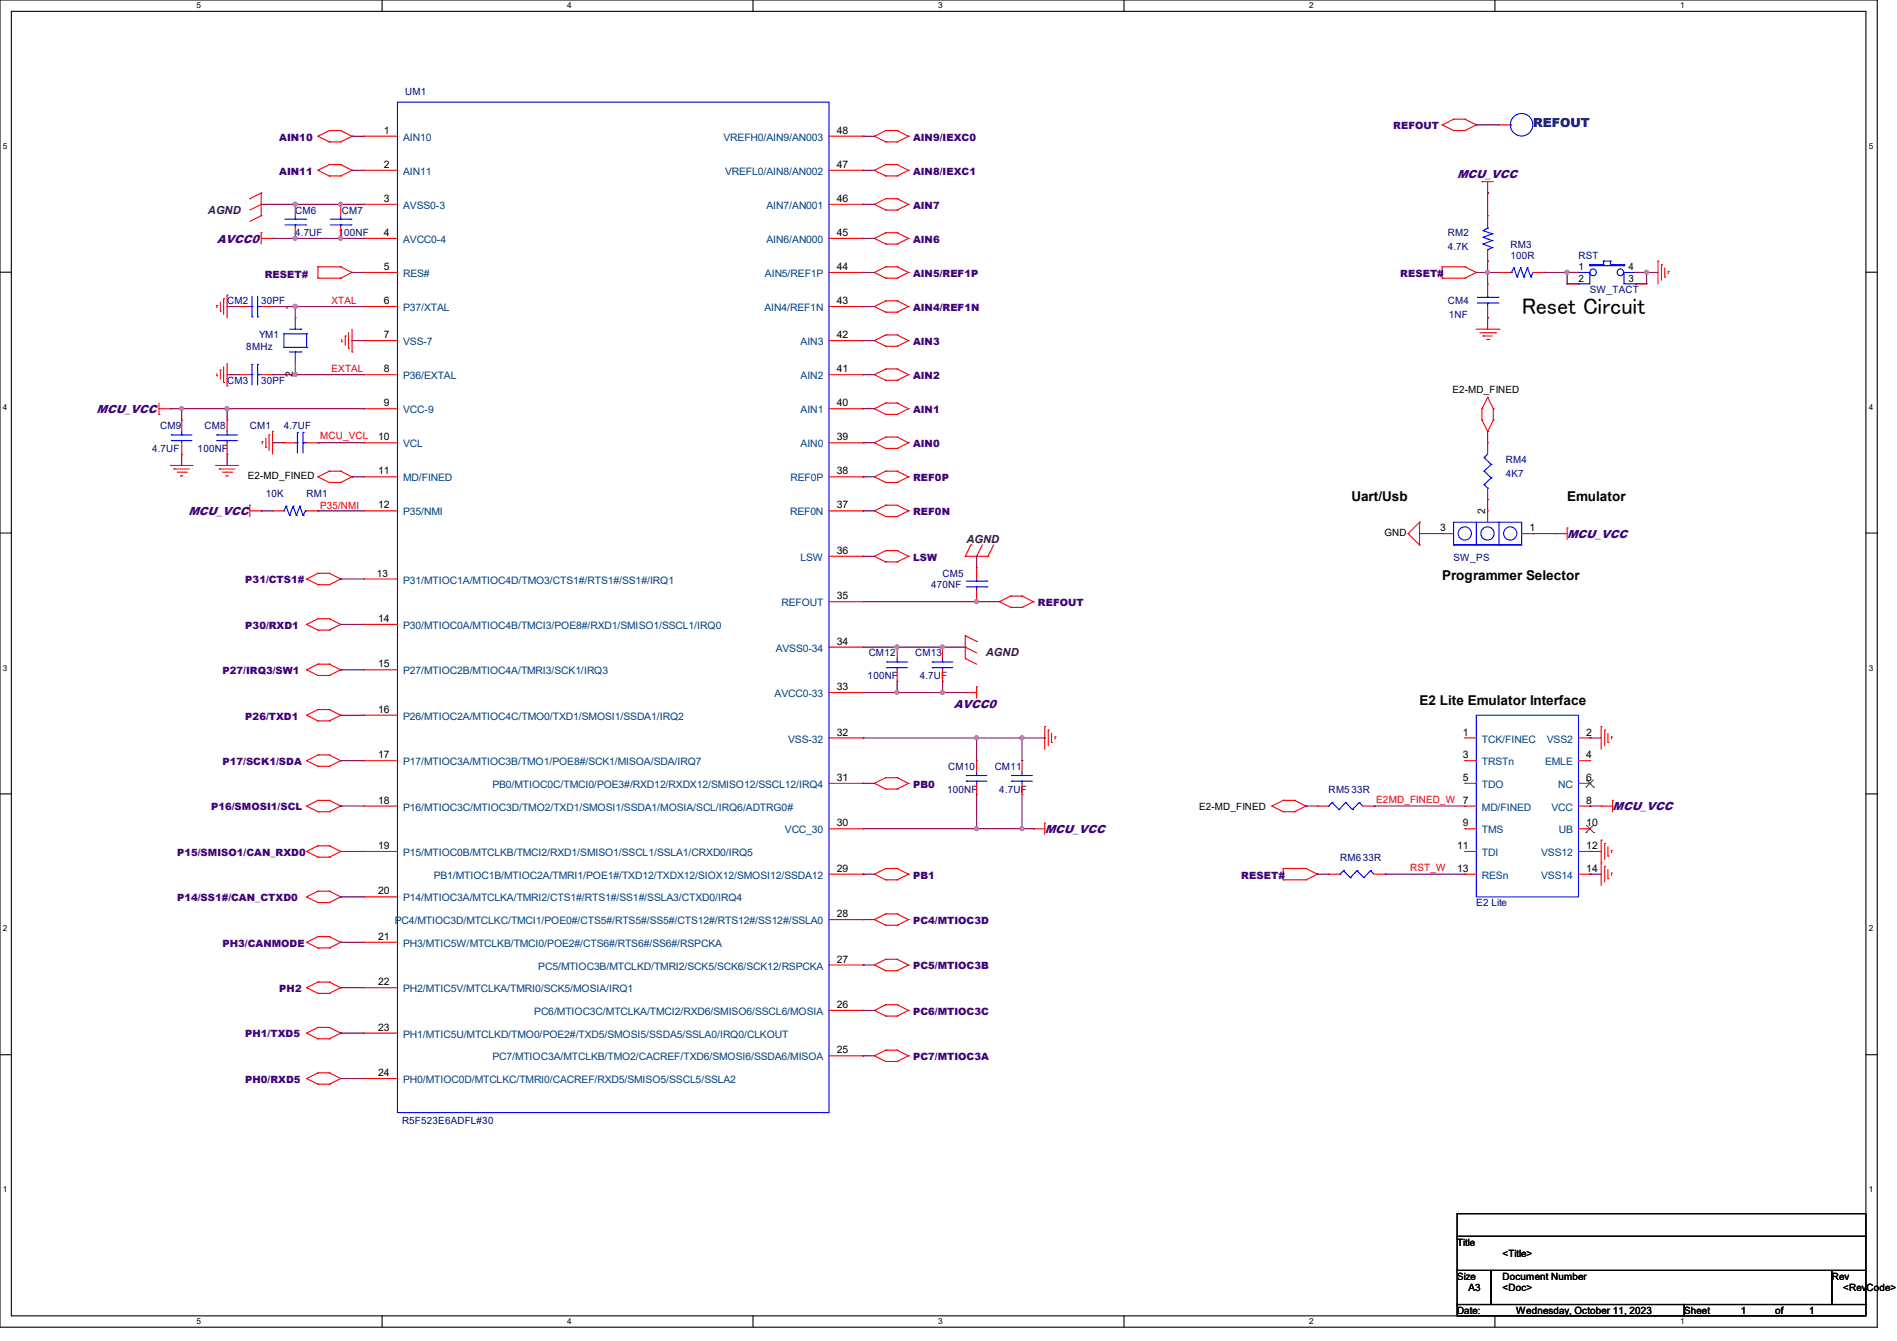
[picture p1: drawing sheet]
<svg xmlns="http://www.w3.org/2000/svg" width="297mm" height="210mm" viewBox="0 0 297 210" stroke-linecap="round" stroke-linejoin="round" font-family="sans-serif">
<path d="M0 0h293.9v207.9h-293.9zM1.8 1.8h290.3v204.3h-290.3z" fill="none" stroke="#000" stroke-width=".17"/>
<g fill="#fff">
<path d="M30.8 .2h.7v1.4h-.7z"/>
<path d="M30.8 206.2h.7v1.4h-.7z"/>
</g>
<path d="M59.8 0v1.8M59.8 206.1v1.8" fill="none" stroke="#000" stroke-width=".17"/>
<g fill="#fff">
<path d="M88.8 .2h.7v1.4h-.7z"/>
<path d="M88.8 206.2h.7v1.4h-.7z"/>
</g>
<path d="M117.9 0v1.8M117.9 206.1v1.8" fill="none" stroke="#000" stroke-width=".17"/>
<g fill="#fff">
<path d="M146.9 .2h.7v1.4h-.7z"/>
<path d="M146.9 206.2h.7v1.4h-.7z"/>
</g>
<path d="M176 0v1.8M176 206.1v1.8" fill="none" stroke="#000" stroke-width=".17"/>
<g fill="#fff">
<path d="M205 .2h.7v1.4h-.7z"/>
<path d="M205 206.2h.7v1.4h-.7z"/>
</g>
<path d="M234.1 0v1.8M234.1 206.1v1.8" fill="none" stroke="#000" stroke-width=".17"/>
<g fill="#fff">
<path d="M263.1 .2h.6v1.4h-.6z"/>
<path d="M263.1 206.2h.6v1.4h-.6z"/>
<path d="M.5 22.2h.6v1.4h-.6z"/>
<path d="M292.6 22.2h.7v1.4h-.7z"/>
<path d="M.5 63h.6v1.4h-.6z"/>
<path d="M292.6 63h.7v1.4h-.7z"/>
</g>
<path d="M0 42.6h1.8M292.1 42.6h1.8" fill="none" stroke="#000" stroke-width=".17"/>
<g fill="#fff">
<path d="M.5 103.9h.6v1.4h-.6z"/>
<path d="M292.6 103.9h.7v1.4h-.7z"/>
</g>
<path d="M0 83.5h1.8M292.1 83.5h1.8" fill="none" stroke="#000" stroke-width=".17"/>
<g fill="#fff">
<path d="M.5 144.7h.6v1.4h-.6z"/>
<path d="M292.6 144.7h.7v1.4h-.7z"/>
</g>
<path d="M0 124.3h1.8M292.1 124.3h1.8" fill="none" stroke="#000" stroke-width=".17"/>
<g fill="#fff">
<path d="M.5 185.6h.6v1.4h-.6z"/>
<path d="M292.6 185.6h.7v1.4h-.7z"/>
</g>
<path d="M0 165.2h1.8M292.1 165.2h1.8M228.1 190.1h64v3.5h-64zM228.1 193.6h64v5.4h-64zM228.1 199h5.4v5.3h-5.4zM233.5 199h53.3v5.3h-53.3zM286.8 199h5.3v5.3h-5.3zM228.1 204.3h35.6v1.8h-35.6zM263.7 204.3h28.4v1.8h-28.4z" fill="none" stroke="#000" stroke-width=".17"/>
<g fill="none" stroke="#f00" stroke-width=".17">
<path d="M225.8 19.6h.1M225.8 19.6l1.8 .8M227.6 18.7h.1M227.6 18.7l-1.8 .9M227.6 18.7h1.8M229.4 18.7h.1M229.4 18.7l1.7 .9M231.1 19.6h.1M231.1 19.6l-1.7 .8M234.7 19.6h.1M234.7 19.6h1.8M39.1 31.1h.1"/>
<path d="M40.9 33.8h.1M40.9 30.2h.1M40.9 32h.1M40.9 36.4h.1M40.9 33.8l-1.8 .9M40.9 30.2v3.6M40.9 36.4v1.8M40.9 30.2l-1.8 .9M40.9 32l-1.8 .9M40.9 37.3h1.8M42.7 37.3h.1M46.2 37.3h.1"/>
<path d="M46.2 32h.1M46.2 32v1.8M46.2 35.6v1.7M49.8 21.3h.1M49.8 26.7h.1M49.8 21.3l1.8 .9M49.8 26.7l1.8 .9M51.6 22.2h.1M51.6 20.4h.1M51.6 27.6h.1M51.6 25.8h.1M51.6 22.2h1.7"/>
<path d="M51.6 20.4l-1.8 .9M51.6 20.4h1.7M51.6 27.6h1.7M51.6 25.8l-1.8 .9M51.6 25.8h1.7M53.3 22.2h.1M53.3 20.4h.1M53.3 27.6h.1M53.3 25.8h.1M53.3 37.3h.1M53.3 32h.1M53.3 20.4l1.8 .9"/>
<path d="M53.3 25.8l1.8 .9M53.3 32v1.8M53.3 35.6v1.7M55.1 21.3h.1M55.1 26.7h.1M55.1 21.3l-1.8 .9M55.1 26.7l-1.8 .9M56.9 21.3h.1M56.9 26.7h.1M56.9 32h.1M56.9 37.3h.1M56.9 37.3h5.3"/>
<path d="M56.9 21.3h5.3M56.9 26.7h5.3M56.9 32h5.3M129.8 37.3h5.3M129.8 21.3h5.3M129.8 26.7h5.3M129.8 32h5.3M135.1 37.3h.1M135.1 32h.1M135.1 26.7h.1M135.1 21.3h.1M136.9 21.3h.1"/>
<path d="M136.9 26.7h.1M136.9 32h.1M136.9 37.3h.1M136.9 21.3l1.8 .9M136.9 26.7l1.8 .9M136.9 32l1.8 .9M136.9 37.3l1.8 .9M138.7 22.2h.1M138.7 20.4h.1M138.7 27.6h.1M138.7 25.8h.1M138.7 32.9h.1"/>
<path d="M138.7 31.1h.1M138.7 38.2h.1M138.7 36.4h.1M138.7 22.2h1.8M138.7 20.4h1.8M138.7 27.6h1.8M138.7 25.8h1.8M138.7 20.4l-1.8 .9M138.7 25.8l-1.8 .9M138.7 32.9h1.8M138.7 31.1h1.8M138.7 31.1l-1.8 .9"/>
<path d="M138.7 38.2h1.8M138.7 36.4h1.8M138.7 36.4l-1.8 .9M140.5 22.2h.1M140.5 20.4h.1M140.5 27.6h.1M140.5 25.8h.1M140.5 32.9h.1M140.5 31.1h.1M140.5 38.2h.1M140.5 36.4h.1M140.5 20.4l1.7 .9"/>
<path d="M140.5 25.8l1.7 .9M140.5 31.1l1.7 .9M140.5 36.4l1.7 .9M142.2 21.3h.1M142.2 26.7h.1M142.2 32h.1M142.2 37.3h.1M142.2 21.3l-1.7 .9M142.2 26.7l-1.7 .9M142.2 32l-1.7 .9M142.2 37.3l-1.7 .9M227.6 20.4h.1"/>
<path d="M227.6 20.4h1.8M229.4 20.4h.1M232 28.4h.1M232 28.4h1.8M232.9 30.2h.1M232.9 33.8h.1M232.9 28.4v1.8M232.9 33.8v1.8M232.9 39.1v1.8M34 47.8h.1M34 58.8h.1M34 47.8v.4"/>
<path d="M34 58.5v.3M34.5 48.7h.1M34.5 58h.1M34.5 47.3v1.4M34.5 58v1.4M35 46.8h.1M35 59.9h.1M35 46.8v2.4M35 57.4v2.5M35.6 46.2h.1M35.6 46.2v3.6M35.6 56.9v3.6"/>
<path d="M37.3 48h.1M37.3 58.7h.1M37.3 48h1.8M37.3 58.7h1.8M40.9 48h1.8M40.9 58.7h1.8M42.7 48h.1M42.7 58.7h.1M46.2 58.7h.1M46.2 48h.1M46.2 48v1.8M46.2 56.9v1.8"/>
<path d="M49.8 41.8h.1M49.8 43.6h.1M49.8 41.8h3.5M49.8 41.8v1.8M49.8 43.6h3.5M53.3 41.8h.1M53.3 43.6h.1M53.3 41.8l1.8 .9M53.5 53.5h.1M53.5 53.2v.3M54.1 52.6h.1M54.1 52.6v1.5"/>
<path d="M54.6 54.6h.1M54.6 52.1v2.5M55.1 42.7h.1M55.1 55.1h.1M55.1 42.7l-1.8 .9M55.1 51.6v3.5M56.9 42.7h.1M56.9 48h.1M56.9 53.3h.1M56.9 58.7h.1M56.9 48h5.3M56.9 42.7h5.3"/>
<path d="M56.9 53.3h5.3M56.9 58.7h5.3M129.8 48h5.3M129.8 42.7h5.3M129.8 53.3h5.3M129.8 58.7h5.3M135.1 58.7h.1M135.1 53.3h.1M135.1 48h.1M135.1 42.7h.1M136.9 42.7h.1M136.9 48h.1"/>
<path d="M136.9 53.3h.1M136.9 58.7h.1M136.9 42.7l1.8 .9M136.9 48l1.8 .9M136.9 53.3l1.8 .9M136.9 58.7l1.8 .9M138.7 43.6h.1M138.7 41.8h.1M138.7 48.9h.1M138.7 47.1h.1M138.7 54.2h.1M138.7 52.5h.1"/>
<path d="M138.7 59.6h.1M138.7 57.8h.1M138.7 41.8h1.8M138.7 43.6h1.8M138.7 41.8l-1.8 .9M138.7 48.9h1.8M138.7 47.1h1.8M138.7 47.1l-1.8 .9M138.7 54.2h1.8M138.7 52.5h1.8M138.7 52.5l-1.8 .8M138.7 59.6h1.8"/>
<path d="M138.7 57.8h1.8M138.7 57.8l-1.8 .9M140.5 43.6h.1M140.5 41.8h.1M140.5 48.9h.1M140.5 47.1h.1M140.5 54.2h.1M140.5 52.5h.1M140.5 59.6h.1M140.5 57.8h.1M140.5 41.8l1.7 .9M140.5 47.1l1.7 .9"/>
<path d="M140.5 52.5l1.7 .8M140.5 57.8l1.7 .9M142.2 42.7h.1M142.2 48h.1M142.2 53.3h.1M142.2 58.7h.1M142.2 42.7l-1.7 .9M142.2 48l-1.7 .9M142.2 53.3l-1.7 .9M142.2 58.7l-1.7 .9M225.8 41.8h.1M225.8 43.6h.1"/>
<path d="M225.8 41.8h3.6M225.8 43.6h3.6M225.8 41.8v1.8M229.4 41.8h.1M229.4 43.6h.1M229.4 41.8l1.7 .9M231.1 42.7h.1M231.1 42.7l-1.7 .9M231.1 51.6h3.6M231.7 52.1h2.4M232.2 52.6h.1M232.2 52.6h1.4"/>
<path d="M232.7 53.2h.4M232.9 40.9h.1M232.9 44.4h.1M232.9 49.8h.1M232.9 44.4v1.8M232.9 48v1.8M233.1 53.2h.1M234.1 52.1h.1M234.7 51.6h.1M234.7 42.7h.1M234.7 42.7h1.8M240 42.7h1.8"/>
<path d="M241.8 42.7h.1M245.4 42.7h.1M245.4 44.4h.1M245.4 42.7h1.7M245.4 44.4h1.7M256 42.7h1.8M256 44.4h1.8M257.8 42.7h.1M257.8 44.4h.1M259.6 40.9h.1M259.6 40.9v3.5M260.1 41.4h.1"/>
<path d="M260.1 41.4v2.5M260.6 43.4h.1M260.6 42v1.4M261.2 42.5h.1M261.2 42.5v.3M24.9 64.9h.1M24.9 64h1.8M24.9 63.1v1.8M26.7 64h.1M26.7 72.9h.1M26.7 72.9h3.5M27.2 73.4h.1"/>
<path d="M27.2 73.4h2.5M27.7 74h1.5M28.3 74.5h.1M28.3 74.5h.3M28.4 71.1h.1M28.4 65.8h.1M28.4 65.8v1.8M28.4 69.3v1.8M29.2 74h.1M33.8 72.9h.1M33.8 72.9h3.5M34.3 73.4h.1"/>
<path d="M34.3 73.4h2.5M34.8 74h1.5M35.4 74.5h.1M35.4 74.5h.3M35.6 60.5h.1M35.6 71.1h.1M35.6 65.8h.1M35.6 65.8v1.8M35.6 69.3v1.8M36.3 74h.1M39.1 79.1h.1M39.1 79.1v1.8"/>
<path d="M41.1 69.2h.1M41.1 69.2v.3M41.6 70.1h.1M41.6 68.6v1.5M42.1 68.1h.1M42.1 68.1v2.5M42.7 67.6h.1M42.7 67.6v3.5M44.4 69.3h.1M44.4 69.3h1.8M48 69.3h1.8M49.8 74.7h.1"/>
<path d="M49.8 69.3h.1M49.8 74.7l1.8 .9M51.6 75.6h.1M51.6 73.8h.1M51.6 75.6h1.7M51.6 73.8l-1.8 .9M51.6 73.8h1.7M53.3 75.6h.1M53.3 73.8h.1M53.3 73.8l1.8 .9M55.1 74.7h.1M55.1 74.7l-1.8 .9"/>
<path d="M56.9 64h.1M56.9 69.3h.1M56.9 74.7h.1M56.9 64h5.3M56.9 69.3h5.3M56.9 74.7h5.3M129.8 64h5.3M129.8 69.3h5.3M129.8 74.7h5.3M135.1 74.7h.1M135.1 69.3h.1M135.1 64h.1"/>
<path d="M136.9 64h.1M136.9 69.3h.1M136.9 74.7h.1M136.9 64l1.8 .9M136.9 69.3l1.8 .9M136.9 74.7l1.8 .9M138.7 64.9h.1M138.7 63.1h.1M138.7 70.2h.1M138.7 68.5h.1M138.7 75.6h.1M138.7 73.8h.1"/>
<path d="M138.7 79.1h.1M138.7 75.6h1.8M138.7 73.8h1.8M138.7 64.9h1.8M138.7 63.1h1.8M138.7 63.1l-1.8 .9M138.7 70.2h1.8M138.7 68.5h1.8M138.7 68.5l-1.8 .8M138.7 73.8l-1.8 .9M138.7 79.1h1.8M138.7 79.1l-1.8 .9"/>
<path d="M140.5 64.9h.1M140.5 63.1h.1M140.5 70.2h.1M140.5 68.5h.1M140.5 75.6h.1M140.5 73.8h.1M140.5 79.1h.1M140.5 63.1l1.7 .9M140.5 68.5l1.7 .8M140.5 73.8l1.7 .9M140.5 79.1l1.7 .9M142.2 64h.1"/>
<path d="M142.2 69.3h.1M142.2 74.7h.1M142.2 64l-1.7 .9M142.2 69.3l-1.7 .9M142.2 74.7l-1.7 .9M232 65.8h.1M232 64h.1M232 65.8l.9 1.8M232 64v1.8M232.9 62.2h.1M232.9 67.6h.1M232.9 69.3h.1"/>
<path d="M232.9 78.2h.1M232.9 62.2l-.9 1.8M232.9 62.2l.9 1.8M232.9 69.3v1.8M232.9 76.5v1.7M233.8 64h.1M233.8 65.8h.1M233.8 64v1.8M233.8 65.8l-.9 1.8M39.1 80h1.8M40.9 80h.1M42.7 80h.1"/>
<path d="M42.7 80h1.7M48 90.7h.1M48 97.8h.1M48 90.7l1.8 .9M48 97.8l1.8 .9M48 80h1.8M49.8 91.6h.1M49.8 89.8h.1M49.8 98.7h.1M49.8 96.9h.1M49.8 80h.1M49.8 91.6h1.8"/>
<path d="M49.8 89.8l-1.8 .9M49.8 89.8h1.8M49.8 98.7h1.8M49.8 96.9l-1.8 .9M49.8 96.9h1.8M51.6 91.6h.1M51.6 89.8h.1M51.6 98.7h.1M51.6 96.9h.1M51.6 89.8l1.7 .9M51.6 96.9l1.7 .9M53.3 90.7h.1"/>
<path d="M53.3 97.8h.1M53.3 90.7l-1.7 .9M53.3 97.8l-1.7 .9M56.9 80h.1M56.9 90.7h.1M56.9 97.8h.1M56.9 80h5.3M56.9 90.7h5.3M56.9 97.8h5.3M129.8 80h5.3M129.8 87.1h5.3M129.8 94.2h5.3"/>
<path d="M135.1 94.2h.1M135.1 87.1h.1M135.1 80h.1M136.9 80h.1M136.9 87.1h.1M136.9 80l1.8 .9M136.9 87.1l1.8 .9M138.7 80.9h.1M138.7 88h.1M138.7 86.2h.1M138.7 80.9h1.8M138.7 88h1.8"/>
<path d="M138.7 86.2h1.8M138.7 86.2l-1.8 .9M140.5 80.9h.1M140.5 88h.1M140.5 86.2h.1M140.5 86.2l1.7 .9M142.2 80h.1M142.2 87.1h.1M142.2 80l-1.7 .9M142.2 87.1l-1.7 .9M151.1 99.6h.1M151.1 87.1h.1"/>
<path d="M151.1 99.6v3.5M151.1 99.6l1.8 .9M151.1 87.1h3.6M152 85.3h.1M152 85.3l-.9 1.8M152.9 87.1h.1M152.9 88.9h.1M152.9 94.2h.1M152.9 88.9v1.8M152.9 92.5v1.7M153.8 85.3l-.9 1.8M154.7 87.1h.1"/>
<path d="M155.6 85.3l-.9 1.8M156.5 94.2h.1M156.5 94.2l1.7 .9M158.2 95.1h.1M158.2 93.3h.1M158.2 95.1h1.8M158.2 93.3h1.8M158.2 93.3l-1.7 .9M160 95.1h.1M160 93.3h.1M160 93.3l1.8 .9M161.8 94.2h.1"/>
<path d="M161.8 94.2l-1.8 .9M220.5 83.6h.1M220.5 83.6l1.7 1.7M222.2 85.3h.1M222.2 81.8h.1M222.2 81.8v3.5M222.2 81.8l-1.7 1.8M225.8 83.6h.1M225.8 83.6h1.8M232.9 80h.1M232.9 80v1.8M238.3 83.6h1.7"/>
<path d="M240 83.6h.1M243.6 83.6h.1M243.6 83.6h1.8M245.4 82.7h.1M245.4 82.7v1.8M48 104.9h.1M48 112h.1M48 119.1h.1M48 104.9l1.8 .9M48 112l1.8 .9M48 119.1l1.8 .9M49.8 105.8h.1"/>
<path d="M49.8 104h.1M49.8 112.9h.1M49.8 111.1h.1M49.8 118.2h.1M49.8 105.8h1.8M49.8 104l-1.8 .9M49.8 104h1.8M49.8 112.9h1.8M49.8 111.1l-1.8 .9M49.8 111.1h1.8M49.8 118.2l-1.8 .9M49.8 118.2h1.8"/>
<path d="M51.6 105.8h.1M51.6 104h.1M51.6 112.9h.1M51.6 111.1h.1M51.6 118.2h.1M51.6 104l1.7 .9M51.6 111.1l1.7 .9M51.6 118.2l1.7 .9M53.3 104.9h.1M53.3 112h.1M53.3 119.1h.1M53.3 104.9l-1.7 .9"/>
<path d="M53.3 112l-1.7 .9M53.3 119.1l-1.7 .9M56.9 104.9h.1M56.9 112h.1M56.9 119.1h.1M56.9 104.9h5.3M56.9 112h5.3M56.9 119.1h5.3M129.8 108.5h5.3M129.8 115.6h5.3M129.8 101.3h5.3M135.1 115.6h.1"/>
<path d="M135.1 108.5h.1M135.1 101.3h.1M140.5 106.7h.1M140.5 101.3h.1M140.5 101.3v1.8M140.5 104.9v1.8M147.6 106.7h.1M147.6 101.3h.1M147.6 101.3v1.8M147.6 104.9v1.8M151.1 103.1h.1M151.1 101.3h.1"/>
<path d="M151.1 108.5h.1M151.1 103.1l1.8 .9M151.1 101.3l1.8 .9M151.1 108.5h1.8M152.9 100.5h.1M152.9 107.6h.1M152.9 119.1h.1M152.9 107.6v1.7M152.9 119.1v1.8M160 119.1h.1M160 119.1v1.8M163.6 113.8h.1"/>
<path d="M163.6 113.8v3.5M164.1 114.3h.1M164.1 114.3v2.5M164.6 116.3h.1M164.6 114.9v1.4M165.2 115.4h.1M165.2 115.4v.3M229.4 115.6h.1M229.4 119.1h.1M229.4 119.1h1.7M229.4 115.6h1.7M247.1 119.1h1.8"/>
<path d="M247.1 115.6h1.8M248.9 115.6h.1M248.9 119.1h.1M250.7 113.8h.1M250.7 113.8v3.5M251.2 114.3h.1M251.2 114.3v2.5M251.8 116.3h.1M251.8 114.9v1.4M252.3 115.4h.1M252.3 115.4v.3M48 126.2h.1"/>
<path d="M48 133.3h.1M48 126.2l1.8 .9M48 133.3l1.8 .9M49.8 120h.1M49.8 127.1h.1M49.8 125.3h.1M49.8 134.2h.1M49.8 132.5h.1M49.8 139.6h.1M49.8 125.3h1.8M49.8 127.1h1.8M49.8 120h1.8"/>
<path d="M49.8 125.3l-1.8 .9M49.8 134.2h1.8M49.8 132.5l-1.8 .8M49.8 132.5h1.8M49.8 139.6l-1.8 .9M49.8 139.6h1.8M51.6 120h.1M51.6 127.1h.1M51.6 125.3h.1M51.6 134.2h.1M51.6 132.5h.1M51.6 139.6h.1"/>
<path d="M51.6 125.3l1.7 .9M51.6 132.5l1.7 .8M51.6 139.6l1.7 .9M53.3 126.2h.1M53.3 133.3h.1M53.3 126.2l-1.7 .9M53.3 133.3l-1.7 .9M56.9 126.2h.1M56.9 133.3h.1M56.9 126.2h5.3M56.9 133.3h5.3M129.8 129.8h5.3"/>
<path d="M129.8 122.7h5.3M129.8 136.9h5.3M135.1 129.8h.1M135.1 122.7h.1M135.1 136.9h.1M136.9 122.7h.1M136.9 136.9h.1M136.9 122.7l1.8 .9M136.9 136.9l1.8 .9M138.7 123.6h.1M138.7 121.8h.1M138.7 137.8h.1"/>
<path d="M138.7 136h.1M138.7 123.6h1.8M138.7 121.8h1.8M138.7 121.8l-1.8 .9M138.7 137.8h1.8M138.7 136h1.8M138.7 136l-1.8 .9M140.5 123.6h.1M140.5 121.8h.1M140.5 137.8h.1M140.5 136h.1M140.5 121.8l1.7 .9"/>
<path d="M140.5 136l1.7 .9M142.2 122.7h.1M142.2 136.9h.1M142.2 122.7l-1.7 .9M142.2 136.9l-1.7 .9M152.9 124.5h.1M152.9 122.7v1.8M160 124.5h.1M160 122.7v1.8M161.8 129.8h.1M161.8 129.8h1.8M163.6 128.9h.1"/>
<path d="M163.6 128.9v1.8M199.1 126.2h.1M199.1 126.2l1.8 .9M200.9 125.3h.1M200.9 127.1h.1M200.9 136h.1M200.9 137.8h.1M200.9 125.3h1.8M200.9 125.3l-1.8 .9M200.9 127.1h1.8M200.9 137.8h3.6M200.9 136h3.6"/>
<path d="M200.9 136v1.8M202.7 125.3h.1M202.7 127.1h.1M202.7 125.3l1.8 .9M204.5 126.2h.1M204.5 136h.1M204.5 137.8h.1M204.5 126.2l-1.8 .9M204.5 136l1.7 .9M206.2 136.9h.1M206.2 126.2h.1M206.2 136.9l-1.7 .9"/>
<path d="M206.2 126.2h1.8M208 136.9h.1M208 136.9h1.8M213.4 126.2h1.7M215.1 126.2h.1M215.1 136.9h1.8M216.9 136.9h.1M229.4 122.7h.1M229.4 126.2h.1M229.4 129.8h.1M229.4 133.3h.1M229.4 136.9h.1"/>
<path d="M229.4 129.8h1.7M229.4 126.2h1.7M229.4 133.3h1.7M229.4 122.7h1.7M229.4 136.9h1.7M247.1 129.8h1.8M247.1 126.2h1.8M247.1 133.3h1.8M247.1 122.7h1.8M247.1 136.9h1.8M248.9 122.7h.1M248.9 126.2h.1"/>
<path d="M248.9 129.8h.1M248.9 133.3h.1M248.9 136.9h.1M250.7 126.2h.1M250.7 131.6h.1M250.7 135.1h.1M250.7 126.2h1.8M250.7 131.6v7.1M251.2 132.1h.1M251.2 135.7h.1M251.2 132.1v2.5M251.2 135.7v2.4"/>
<path d="M251.8 134.1h.1M251.8 137.6h.1M251.8 132.6v1.5M251.8 136.2v1.4M252.3 133.2h.1M252.3 136.7h.1M252.3 133.2v.3M252.3 136.7v.4M252.5 125.3h.1M252.5 125.3v1.8M48 140.5h.1M48 147.6h.1"/>
<path d="M48 154.7h.1M48 140.5l1.8 .9M48 147.6l1.8 .9M48 154.7l1.8 .9M49.8 141.4h.1M49.8 148.5h.1M49.8 146.7h.1M49.8 155.6h.1M49.8 153.8h.1M49.8 141.4h1.8M49.8 148.5h1.8M49.8 146.7l-1.8 .9"/>
<path d="M49.8 146.7h1.8M49.8 155.6h1.8M49.8 153.8l-1.8 .9M49.8 153.8h1.8M51.6 141.4h.1M51.6 148.5h.1M51.6 146.7h.1M51.6 155.6h.1M51.6 153.8h.1M51.6 146.7l1.7 .9M51.6 153.8l1.7 .9M53.3 140.5h.1"/>
<path d="M53.3 147.6h.1M53.3 154.7h.1M53.3 140.5l-1.7 .9M53.3 147.6l-1.7 .9M53.3 154.7l-1.7 .9M56.9 140.5h.1M56.9 147.6h.1M56.9 154.7h.1M56.9 140.5h5.3M56.9 147.6h5.3M56.9 154.7h5.3M129.8 158.2h5.3"/>
<path d="M129.8 151.1h5.3M129.8 144h5.3M135.1 158.2h.1M135.1 151.1h.1M135.1 144h.1M136.9 144h.1M136.9 151.1h.1M136.9 158.2h.1M136.9 144l1.8 .9M136.9 151.1l1.8 .9M136.9 158.2l1.8 .9M138.7 144.9h.1"/>
<path d="M138.7 143.1h.1M138.7 152h.1M138.7 150.2h.1M138.7 159.1h.1M138.7 157.4h.1M138.7 144.9h1.8M138.7 143.1h1.8M138.7 143.1l-1.8 .9M138.7 152h1.8M138.7 150.2h1.8M138.7 150.2l-1.8 .9M138.7 159.1h1.8"/>
<path d="M138.7 157.4h1.8M138.7 157.4l-1.8 .8M140.5 144.9h.1M140.5 143.1h.1M140.5 152h.1M140.5 150.2h.1M140.5 159.1h.1M140.5 157.4h.1M140.5 143.1l1.7 .9M140.5 150.2l1.7 .9M140.5 157.4l1.7 .8M142.2 144h.1"/>
<path d="M142.2 151.1h.1M142.2 158.2h.1M142.2 144l-1.7 .9M142.2 151.1l-1.7 .9M142.2 158.2l-1.7 .9M48 161.8h.1M48 168.9h.1M48 161.8l1.8 .9M48 168.9l1.8 .9M49.8 162.7h.1M49.8 160.9h.1M49.8 169.8h.1"/>
<path d="M49.8 168h.1M49.8 162.7h1.8M49.8 160.9l-1.8 .9M49.8 160.9h1.8M49.8 169.8h1.8M49.8 168l-1.8 .9M49.8 168h1.8M51.6 162.7h.1M51.6 160.9h.1M51.6 169.8h.1M51.6 168h.1M51.6 160.9l1.7 .9"/>
<path d="M51.6 168l1.7 .9M53.3 161.8h.1M53.3 168.9h.1M53.3 161.8l-1.7 .9M53.3 168.9l-1.7 .9M56.9 161.8h.1M56.9 168.9h.1M56.9 161.8h5.3M56.9 168.9h5.3M129.8 165.4h5.3M135.1 165.4h.1M136.9 165.4h.1"/>
<path d="M136.9 165.4l1.8 .8M138.7 166.2h.1M138.7 164.5h.1M138.7 166.2h1.8M138.7 164.5h1.8M138.7 164.5l-1.8 .9M140.5 166.2h.1M140.5 164.5h.1M140.5 164.5l1.7 .9M142.2 165.4h.1M142.2 165.4l-1.7 .8"/>
</g>
<g fill="none" stroke="#00f" stroke-width=".17">
<path d="M62.2 16h67.6v158.2h-67.6zM236.5 19.6h.1M44.6 34.3h3.2M44.6 35.2h3.2M46.2 35.2h.1M46.2 34.3h.1M46.2 33.8v.5M46.2 35.2v.4M47.8 34.3h.1M47.8 35.2h.1M51.7 34.3h3.2M51.7 35.2h3.2"/>
<path d="M53.3 35.2h.1M53.3 34.3h.1M53.3 33.8v.5M53.3 35.2v.4M54.9 34.3h.1M54.9 35.2h.1M232.2 36.1h.1M232.2 37.2h.1M232.2 38.2h.1M232.2 36.1l1.4 .5M232.2 37.2l1.4 .5M232.2 38.2l1.4 .6"/>
<path d="M232.9 39.1h.1M232.9 35.7h.1M232.9 35.7l-.7 .4M232.9 35.6v.1M233.6 36.6h.1M233.6 37.7h.1M233.6 38.8h.1M233.6 36.6l-1.4 .6M233.6 37.7l-1.4 .5M233.6 38.8l-.7 .3M39.1 48h.4M39.1 58.7h.4"/>
<path d="M39.5 48h.1M39.5 49.6h.1M39.5 58.7h.1M39.5 57.1h.1M39.5 46.4v3.2M39.5 57.1v3.2M40.3 49.6h.1M40.3 48h.1M40.3 57.1h.1M40.3 58.7h.1M40.3 48h.6M40.3 46.4v3.2"/>
<path d="M40.3 57.1v3.2M40.3 58.7h.6M44.4 52.3h.1M44.4 54.4h.1M44.4 52.3v2.1M44.4 54.4h3.6M44.4 52.3h3.6M45.3 55.1h1.8M45.3 51.6h1.8M46.2 49.8h.1M46.2 55.1h.1M46.2 49.8v1.8"/>
<path d="M46.2 55.1v1.8M47.1 55.1h.1M47.1 51.6h.1M48 54.4h.1M48 52.3h.1M48 52.3v2.1M231.3 47.5h3.2M231.3 46.6h3.2M232.9 46.6h.1M232.9 47.5h.1M232.9 46.2v.4M232.9 47.5v.5"/>
<path d="M234.5 47.5h.1M234.5 46.6h.1M236.5 42.7h.1M236.6 42.7h.1M237 42h.1M237 42l-.4 .7M237 42l.5 1.4M237.5 43.4h.1M238.1 42h.1M238.1 42l-.6 1.4M238.1 42l.5 1.4M238.6 43.4h.1"/>
<path d="M239.1 42h.1M239.1 42l-.5 1.4M239.1 42l.6 1.4M239.7 43.4h.1M240 42.7h.1M240 42.7l-.3 .7M247.1 42.7h.1M247.1 42.7h1.8v1.7h-1.8M247.1 44.4h.1M248.9 41.4h.1M248.9 41.6h.1M248.9 41.6h5.4"/>
<path d="M248.9 41.4h2.1M248.9 41.4v.2M251 40.9h.1M251 41.4h.1M251 40.9h1.1M251 40.9v.5M252.1 41.4h.1M252.1 40.9h.1M252.1 41.4h2.2M252.1 40.9v.5M254.3 41.6h.1M254.3 41.4h.1"/>
<path d="M254.3 41.4v.2M256 42.7h.1M256 42.7h-1.7v1.7h1.7M256 44.4h.1M26.8 68.1h.1M26.8 69h.1M26.8 68.1h3.3M26.8 69h3.3M28.4 69h.1M28.4 68.1h.1M28.4 67.6v.5M28.4 69v.3"/>
<path d="M34 68.1h.1M34 69h.1M34 68.1h3.2M34 69h3.2M35.6 69h.1M35.6 68.1h.1M35.6 67.6v.5M35.6 69v.3M44.8 79.3h.1M44.8 79.3l.5 1.4M44.8 79.3l-.4 .7M45.9 79.3h.1"/>
<path d="M45.9 79.3l.5 1.4M45.9 79.3l-.6 1.4M46.2 69.3h.4M46.6 69.3h.1M46.6 67.7h.1M46.6 67.7v3.3M46.9 79.3h.1M46.9 79.3l.6 1.4M46.9 79.3l-.5 1.4M47.5 67.7h.1M47.5 69.3h.1M47.5 69.3h.5"/>
<path d="M47.5 67.7v3.3M232.4 71.7h.1M232.4 73.8h.1M232.4 75.9h.1M232.4 71.7l1.1 1M232.4 73.8l1.1 1M232.4 75.9l.5 .6M232.9 76.5h.1M232.9 71.1l-.5 .6M233.5 72.7h.1M233.5 74.8h.1M233.5 72.7l-1.1 1.1"/>
<path d="M233.5 74.8l-1.1 1.1M44.4 80h.1M45.3 80.7h.1M46.4 80.7h.1M47.5 80.7h.1M47.8 80h.1M47.8 80l-.3 .7M47.8 80h.2M151.3 91.9h3.2M151.3 91h3.2M152.9 91h.1M152.9 91.9h.1"/>
<path d="M152.9 90.7v.3M152.9 91.9v.6M154.5 91.9h.1M154.5 91h.1M227.6 81.8h10.7v3.5h-10.7zM227.6 85.3h.1M227.6 85.3h10.7M231.1 85.3h.1M231.1 81.8v3.5M234.7 85.3h.1M234.7 81.8v3.5M138.9 103.7h.1"/>
<path d="M138.9 104.6h.1M138.9 103.7h3.2M138.9 104.6h3.2M140.5 104.6h.1M140.5 103.7h.1M140.5 103.1v.6M140.5 104.6v.3M146 103.7h.1M146 104.6h.1M146 103.7h3.2M146 104.6h3.2M147.6 104.6h.1"/>
<path d="M147.6 103.7h.1M147.6 103.1v.6M147.6 104.6v.3M231.1 112h16v28.5h-16zM151.3 121.5h.1M151.3 122.3h.1M151.3 121.5h3.2M151.3 122.3h3.2M152.9 122.3h.1M152.9 121.5h.1M152.9 120.9v.6M152.9 122.3v.4"/>
<path d="M158.4 121.5h.1M158.4 122.3h.1M158.4 121.5h3.2M158.4 122.3h3.2M160 122.3h.1M160 121.5h.1M160 120.9v.6M160 122.3v.4M208 126.2h.1M208.6 125.7h.1M208.6 125.7l1 1.1M208.6 125.7l-.6 .5"/>
<path d="M209.6 126.8h.1M209.8 136.9h.1M210.4 136.4h.1M210.4 136.4l1 1.1M210.4 136.4l-.6 .5M210.7 125.7h.1M210.7 125.7l1.1 1.1M210.7 125.7l-1.1 1.1M211.4 137.5h.1M211.8 126.8h.1M212.5 136.4h.1M212.5 136.4l1 1.1"/>
<path d="M212.5 136.4l-1.1 1.1M212.8 125.7h.1M212.8 125.7l.6 .5M212.8 125.7l-1 1.1M213.5 137.5h.1M214.6 136.4h.1M214.6 136.4l.5 .5M214.6 136.4l-1.1 1.1"/>
<circle cx="238.2" cy="19.5" r="1.76"/>
<circle cx="249.4" cy="42.7" r=".52"/>
<circle cx="253.7" cy="42.7" r=".52"/>
<circle cx="229.3" cy="83.5" r="1.04"/>
<circle cx="232.9" cy="83.5" r="1.04"/>
<circle cx="236.5" cy="83.5" r="1.04"/>
</g>
<path d="M248.3 123.3h.1M248.3 130.4h.1M248.4 122.1l1.1 1.2M248.4 129.2l1.1 1.2M249.5 122.1l-1.2 1.2M249.5 129.2l-1.2 1.2M249.5 123.3h.1M249.5 130.4h.1" fill="none" stroke="#804000" stroke-width=".16"/>
<g fill="none" stroke="#800040" stroke-width=".17">
<path d="M231.1 19.6h.1M231.1 19.6h3.6M40.9 32h.1M40.9 32h16M42.7 37.3h.1M42.7 37.3h14.2M46.2 37.3h.1M46.2 32h.1M55.1 21.3h.1M55.1 26.7h.1M55.1 21.3h1.8M55.1 26.7h1.8"/>
<path d="M56.9 37.3h.1M56.9 32h.1M135.1 21.3h.1M135.1 26.7h.1M135.1 32h.1M135.1 37.3h.1M135.1 21.3h1.8M135.1 26.7h1.8M135.1 32h1.8M135.1 37.3h1.8M232.9 30.2h.1M232.9 30.2v3.6"/>
<path d="M35.6 48h.1M35.6 58.7h.1M35.6 48h1.7M35.6 58.7h1.7M42.7 48h.1M42.7 58.7h.1M42.7 48h14.2M42.7 58.7h14.2M46.2 58.7h.1M46.2 48h.1M55.1 53.3h.1M55.1 42.7h.1"/>
<path d="M55.1 53.3h1.8M55.1 42.7h1.8M135.1 42.7h.1M135.1 48h.1M135.1 53.3h.1M135.1 58.7h.1M135.1 53.3h1.8M135.1 48h1.8M135.1 58.7h1.8M135.1 42.7h1.8M231.1 42.7h.1M231.1 42.7h3.6"/>
<path d="M232.9 49.8h.1M232.9 40.9h.1M232.9 42.7h.1M232.9 40.9v3.5M232.9 49.8v1.8M241.8 42.7h.1M241.8 42.7h5.3M245.4 42.7h.1M245.4 44.4h.1M245.4 44.4h1.7M245.4 42.7v1.7M256 42.7h.1"/>
<path d="M256 44.4h.1M256 42.7h3.6M257.8 42.7h.1M257.8 42.7v1.7h-1.8M26.7 64h.1M26.7 64h30.2M28.4 64h.1M28.4 72.9h.1M28.4 64v1.8M28.4 71.1v1.8M35.6 64h.1M35.6 72.9h.1"/>
<path d="M35.6 64v1.8M35.6 71.1v1.8M42.7 69.3h.1M42.7 69.3h1.7M49.8 69.3h.1M49.8 69.3h7.1M55.1 74.7h.1M55.1 74.7h1.8M56.9 64h.1M135.1 64h.1M135.1 69.3h.1M135.1 74.7h.1"/>
<path d="M135.1 69.3h1.8M135.1 64h1.8M135.1 74.7h1.8M232.9 67.6h.1M232.9 78.2h.1M232.9 67.6v1.7M232.9 78.2v1.8M40.9 80h.1M40.9 80h1.8M49.8 80h.1M49.8 80h7.1M53.3 90.7h.1"/>
<path d="M53.3 97.8h.1M53.3 90.7h3.6M53.3 97.8h3.6M135.1 80h.1M135.1 87.1h.1M135.1 80h1.8M135.1 87.1h1.8M135.1 94.2h21.4M152.9 94.2h.1M152.9 87.1h.1M152.9 87.1v1.8M156.5 94.2h.1"/>
<path d="M222.2 83.6h.1M222.2 83.6h3.6M240 83.6h.1M240 83.6h3.6M53.3 104.9h.1M53.3 112h.1M53.3 119.1h.1M53.3 104.9h3.6M53.3 112h3.6M53.3 119.1h3.6M135.1 101.3h16M135.1 108.5h16"/>
<path d="M135.1 115.6h28.5M140.5 101.3h.1M140.5 108.5h.1M140.5 106.7v1.8M147.6 101.3h.1M147.6 108.5h.1M147.6 106.7v1.8M151.1 101.3h.1M151.1 108.5h.1M152.9 115.6h.1M152.9 115.6v3.5M160 115.6h.1"/>
<path d="M160 115.6v3.5M163.6 115.6h.1M248.9 115.6h.1M248.9 115.6h1.8M53.3 126.2h.1M53.3 133.3h.1M53.3 126.2h3.6M53.3 133.3h3.6M135.1 122.7h.1M135.1 136.9h.1M135.1 136.9h1.8M135.1 122.7h1.8"/>
<path d="M135.1 129.8h26.7M152.9 129.8h.1M152.9 124.5v5.3M160 129.8h.1M160 124.5v5.3M161.8 129.8h.1M204.5 126.2h.1M204.5 126.2h1.7M206.2 136.9h.1M206.2 136.9h1.8M215.1 126.2h.1M215.1 126.2h14.3"/>
<path d="M216.9 136.9h.1M216.9 136.9h12.5M248.9 126.2h.1M248.9 133.3h.1M248.9 136.9h.1M248.9 136.9h1.8M248.9 126.2h1.8M248.9 133.3h1.8M53.3 140.5h.1M53.3 147.6h.1M53.3 154.7h.1M53.3 140.5h3.6"/>
<path d="M53.3 147.6h3.6M53.3 154.7h3.6M135.1 144h.1M135.1 151.1h.1M135.1 158.2h.1M135.1 144h1.8M135.1 151.1h1.8M135.1 158.2h1.8M53.3 161.8h.1M53.3 168.9h.1M53.3 161.8h3.6M53.3 168.9h3.6"/>
<path d="M135.1 165.4h.1M135.1 165.4h1.8"/>
</g>
<g fill="#f0f" stroke="#f0f" stroke-width=".17">
<circle cx="245.3" cy="42.7" r=".32"/>
<circle cx="257.8" cy="42.7" r=".32"/>
<circle cx="46.2" cy="58.7" r=".32"/>
<circle cx="46.2" cy="48" r=".32"/>
<circle cx="152.9" cy="94.2" r=".32"/>
<circle cx="140.4" cy="101.3" r=".32"/>
<circle cx="140.4" cy="108.4" r=".32"/>
<circle cx="152.9" cy="129.8" r=".32"/>
<circle cx="152.9" cy="115.5" r=".32"/>
<circle cx="232.9" cy="42.7" r=".32"/>
<circle cx="46.2" cy="37.3" r=".32"/>
<circle cx="53.3" cy="37.3" r=".32"/>
<circle cx="46.2" cy="32" r=".32"/>
<circle cx="53.3" cy="32" r=".32"/>
<circle cx="35.5" cy="64" r=".32"/>
<circle cx="28.4" cy="64" r=".32"/>
<circle cx="160" cy="115.5" r=".32"/>
<circle cx="160" cy="129.8" r=".32"/>
<circle cx="147.6" cy="101.3" r=".32"/>
<circle cx="147.6" cy="108.4" r=".32"/>
</g>
<text font-size="3.5" x="238.3" y="49.2">Reset Circuit</text>
<g font-size="2.1">
<text x="211.6" y="78.4">Uart/Usb</text>
<text x="245.4" y="78.4">Emulator</text>
<text x="225.8" y="90.9">Programmer Selector</text>
<text x="222.2" y="110.4">E2 Lite Emulator Interface</text>
</g>
<text font-size="1.9" fill="#000080" x="240" y="19.9">REFOUT</text>
<g font-size="1.8" fill="#400080">
<text x="228.1" y="27.9">MCU_VCC</text>
<text x="34" y="38">AVCC0</text>
<text x="15.1" y="64.7">MCU_VCC</text>
<text x="29.5" y="80.7">MCU_VCC</text>
<text x="245.4" y="84.2">MCU_VCC</text>
<text x="149.4" y="110.9">AVCC0</text>
<text x="163.6" y="130.5">MCU_VCC</text>
<text x="252.5" y="126.9">MCU_VCC</text>
</g>
<g font-size="1.7" fill="#400040">
<text x="32.6" y="33.4">AGND</text>
<text x="151.3" y="85">AGND</text>
<text x="154.3" y="102.8">AGND</text>
</g>
<g font-size="1.6" fill="#000080">
<text x="63.5" y="14.9">UM1</text>
<text x="46.2" y="33.4">CM6</text>
<text x="53.5" y="33.4">CM7</text>
<text x="46.2" y="37">4.7UF</text>
<text x="53" y="37">100NF</text>
<text x="226.7" y="37">RM2</text>
<text x="226.7" y="39.1">4.7K</text>
<text x="236.5" y="38.8">RM3</text>
<text x="236.5" y="40.6">100R</text>
<text x="247.1" y="40.6">RST</text>
<text x="35.6" y="47.7">CM2</text>
<text x="40.9" y="47.7">30PF</text>
<text x="226.7" y="47.7">CM4</text>
<text x="248.9" y="45.9">SW_TACT</text>
<text x="40.6" y="53">YM1</text>
<text x="226.9" y="49.8">1NF</text>
<text x="38.6" y="54.8">8MHz</text>
<text x="35.6" y="60.1">CM3</text>
<text x="40.9" y="60.1">30PF</text>
<text x="23.8" y="70.8">4.7UF</text>
<text x="25.1" y="67.2">CM9</text>
<text x="30.9" y="70.8">100NF</text>
<text x="32" y="67.2">CM8</text>
<text x="39.1" y="67.2">CM1</text>
<text x="44.5" y="67.2">4.7UF</text>
<text x="41.6" y="77.9">10K</text>
<text x="48" y="77.9">RM1</text>
<text x="235.8" y="72.6">RM4</text>
<text x="235.8" y="74.7">4K7</text>
<text x="227.6" y="87.8">SW_PS</text>
<text x="145.8" y="92.1">470NF</text>
<text x="147.6" y="90.3">CM5</text>
<text x="135.8" y="106.3">100NF</text>
<text x="136" y="102.8">CM12</text>
<text x="143.3" y="102.8">CM13</text>
<text x="144" y="106.3">4.7UF</text>
<text x="148.3" y="124.1">100NF</text>
<text x="148.5" y="120.6">CM10</text>
<text x="155.7" y="120.6">CM11</text>
<text x="156.5" y="124.1">4.7UF</text>
<text x="208" y="124.1">RM533R</text>
<text x="209.8" y="134.8">RM633R</text>
<text x="231.1" y="141.9">E2 Lite</text>
<text x="62.9" y="176">R5F523E6ADFL#30</text>
</g>
<g font-size="1.6" fill="#400080">
<text x="43.7" y="22">AIN10</text>
<text x="143" y="22">AIN9/IEXC0</text>
<text x="218.1" y="20.2">REFOUT</text>
<text x="43.7" y="27.3">AIN11</text>
<text x="143" y="27.3">AIN8/IEXC1</text>
<text x="143" y="32.7">AIN7</text>
<text x="143" y="38">AIN6</text>
<text x="41.4" y="43.5">RESET#</text>
<text x="143" y="43.3">AIN5/REF1P</text>
<text x="219.2" y="43.3">RESET#</text>
<text x="143" y="48.7">AIN4/REF1N</text>
<text x="143" y="54">AIN3</text>
<text x="143" y="59.4">AIN2</text>
<text x="143" y="64.7">AIN1</text>
<text x="143" y="70">AIN0</text>
<text x="143" y="75.4">REF0P</text>
<text x="143" y="80.7">REF0N</text>
<text x="143" y="87.8">LSW</text>
<text x="38.4" y="91.4">P31/CTS1#</text>
<text x="162.5" y="94.9">REFOUT</text>
<text x="38.4" y="98.5">P30/RXD1</text>
<text x="34.8" y="105.6">P27/IRQ3/SW1</text>
<text x="38.4" y="112.7">P26/TXD1</text>
<text x="34.8" y="119.8">P17/SCK1/SDA</text>
<text x="143" y="123.4">PB0</text>
<text x="33.1" y="126.9">P16/SMOSI1/SCL</text>
<text x="27.7" y="134">P15/SMISO1/CAN_RXD0</text>
<text x="143" y="137.6">PB1</text>
<text x="194.4" y="137.6">RESET#</text>
<text x="27.7" y="141.1">P14/SS1#/CAN_CTXD0</text>
<text x="34.8" y="148.3">PH3/CANMODE</text>
<text x="143" y="144.7">PC4/MTIOC3D</text>
<text x="43.7" y="155.4">PH2</text>
<text x="143" y="151.8">PC5/MTIOC3B</text>
<text x="143" y="158.9">PC6/MTIOC3C</text>
<text x="38.4" y="162.5">PH1/TXD5</text>
<text x="143" y="166">PC7/MTIOC3A</text>
<text x="38.4" y="169.6">PH0/RXD5</text>
</g>
<g font-size="1.6">
<text x="60.1" y="21">1</text>
<text x="131" y="21">48</text>
<text x="60.1" y="26.3">2</text>
<text x="131" y="26.3">47</text>
<text x="60.1" y="31.6">3</text>
<text x="131" y="31.6">46</text>
<text x="60.1" y="37">4</text>
<text x="131" y="37">45</text>
<text x="60.1" y="42.3">5</text>
<text x="60.1" y="47.6">6</text>
<text x="131" y="47.6">43</text>
<text x="131" y="42.3">44</text>
<text x="247.1" y="42.3">1</text>
<text x="247.1" y="44.1">2</text>
<text x="255" y="42.3">4</text>
<text x="255" y="44.1">3</text>
<text x="45.8" y="48.6" transform="rotate(-90 45.8 48.6)">1</text>
<text x="60.1" y="53">7</text>
<text x="131" y="53">42</text>
<text x="45.8" y="59" transform="rotate(-90 45.8 59)">2</text>
<text x="60.1" y="58.3">8</text>
<text x="131" y="58.3">41</text>
<text x="60.1" y="63.6">9</text>
<text x="131" y="63.6">40</text>
<text x="227.4" y="61.6">E2-MD_FINED</text>
<text x="59.2" y="69">10</text>
<text x="131" y="69">39</text>
<text x="38.8" y="75.1">E2-MD_FINED</text>
<text x="59.2" y="74.3">11</text>
<text x="131" y="74.3">38</text>
<text x="59.2" y="79.6">12</text>
<text x="131" y="79.6">37</text>
<text x="216.7" y="83.9">GND</text>
<text x="225.5" y="83.2">3</text>
<text x="232.5" y="80.6" transform="rotate(-90 232.5 80.6)">2</text>
<text x="239.5" y="83.2">1</text>
<text x="131" y="86.7">36</text>
<text x="59" y="90.3">13</text>
<text x="131" y="93.9">35</text>
<text x="59.2" y="97.4">14</text>
<text x="131" y="101">34</text>
<text x="59.2" y="104.5">15</text>
<text x="59.2" y="111.6">16</text>
<text x="131" y="108.1">33</text>
<text x="59.2" y="118.7">17</text>
<text x="131" y="115.2">32</text>
<text x="229" y="115.2">1</text>
<text x="229" y="118.7">3</text>
<text x="248.4" y="115.2">2</text>
<text x="248.4" y="118.7">4</text>
<text x="59.2" y="125.9">18</text>
<text x="131" y="122.3">31</text>
<text x="229" y="122.3">5</text>
<text x="229" y="125.9">7</text>
<text x="248.4" y="122.3">6</text>
<text x="248.4" y="125.9">8</text>
<text x="131" y="129.4">30</text>
<text x="187.7" y="126.8">E2-MD_FINED</text>
<text x="229" y="129.4">9</text>
<text x="248.4" y="129.4">10</text>
<text x="59.2" y="133">19</text>
<text x="131" y="136.5">29</text>
<text x="228.1" y="133">11</text>
<text x="228.1" y="136.5">13</text>
<text x="248.4" y="133">12</text>
<text x="248.4" y="136.5">14</text>
<text x="59.2" y="140.1">20</text>
<text x="131" y="143.6">28</text>
<text x="59.2" y="147.2">21</text>
<text x="59.2" y="154.3">22</text>
<text x="131" y="150.8">27</text>
<text x="59.2" y="161.4">23</text>
<text x="131" y="157.9">26</text>
<text x="131" y="165">25</text>
<text x="59.2" y="168.5">24</text>
<text x="228.1" y="195.1">Title</text>
<text x="235.2" y="196.8">&lt;Title&gt;</text>
<text x="228.1" y="200.4">Size</text>
<text x="229.9" y="202.2">A3</text>
<text x="235.2" y="200.4">Document Number</text>
<text x="235.2" y="202.2">&lt;Doc&gt;</text>
<text x="286.8" y="200.4">Rev</text>
<text x="288.6" y="202.2">&lt;RevCode&gt;</text>
<text x="228.1" y="205.7">Date:</text>
<text x="237.4" y="205.7">Wednesday, October 11, 2023</text>
<text x="263.7" y="205.7">Sheet</text>
<text x="272.6" y="205.7">1</text>
<text x="277.9" y="205.7">of</text>
<text x="283.2" y="205.7">1</text>
</g>
<g font-size="1.6" fill="#004080">
<text x="63.1" y="22.1">AIN10</text>
<text x="113.3" y="22.1">VREFH0/AIN9/AN003</text>
<text x="63.1" y="27.4">AIN11</text>
<text x="113.5" y="27.4">VREFL0/AIN8/AN002</text>
<text x="63.1" y="32.7">AVSS0-3</text>
<text x="120" y="32.7">AIN7/AN001</text>
<text x="63.1" y="38.1">AVCC0-4</text>
<text x="120" y="38.1">AIN6/AN000</text>
<text x="63.1" y="43.4">RES#</text>
<text x="119.8" y="43.4">AIN5/REF1P</text>
<text x="63.1" y="48.7">P37/XTAL</text>
<text x="119.7" y="48.7">AIN4/REF1N</text>
<text x="63.1" y="54.1">VSS-7</text>
<text x="63.1" y="59.4">P36/EXTAL</text>
<text x="125.3" y="59.4">AIN2</text>
<text x="125.3" y="54.1">AIN3</text>
<text x="63.1" y="64.7">VCC-9</text>
<text x="125.3" y="64.7">AIN1</text>
<text x="63.1" y="70.1">VCL</text>
<text x="125.3" y="70.1">AIN0</text>
<text x="63.1" y="75.4">MD/FINED</text>
<text x="123.8" y="75.4">REF0P</text>
<text x="63.1" y="80.7">P35/NMI</text>
<text x="123.7" y="80.7">REF0N</text>
<text x="125.3" y="87.8">LSW</text>
<text x="63.1" y="91.4">P31/MTIOC1A/MTIOC4D/TMO3/CTS1#/RTS1#/SS1#/IRQ1</text>
<text x="122.3" y="95">REFOUT</text>
<text x="63.1" y="98.5">P30/MTIOC0A/MTIOC4B/TMCI3/POE8#/RXD1/SMISO1/SSCL1/IRQ0</text>
<text x="63.1" y="105.6">P27/MTIOC2B/MTIOC4A/TMRI3/SCK1/IRQ3</text>
<text x="121.5" y="102.1">AVSS0-34</text>
<text x="63.1" y="112.7">P26/MTIOC2A/MTIOC4C/TMO0/TXD1/SMOSI1/SSDA1/IRQ2</text>
<text x="121.3" y="109.2">AVCC0-33</text>
<text x="63.1" y="119.8">P17/MTIOC3A/MTIOC3B/TMO1/POE8#/SCK1/MISOA/SDA/IRQ7</text>
<text x="123.4" y="116.3">VSS-32</text>
<text x="232" y="116.3">TCK/FINEC</text>
<text x="232" y="119.8">TRSTn</text>
<text x="241.9" y="119.8">EMLE</text>
<text x="242.2" y="116.3">VSS2</text>
<text x="77.1" y="123.4">PB0/MTIOC0C/TMCI0/POE3#/RXD12/RXDX12/SMISO12/SSCL12/IRQ4</text>
<text x="232" y="123.4">TDO</text>
<text x="244" y="123.4">NC</text>
<text x="63.1" y="127">P16/MTIOC3C/MTIOC3D/TMO2/TXD1/SMOSI1/SSDA1/MOSIA/SCL/IRQ6/ADTRG0#</text>
<text x="122.9" y="130.5">VCC_30</text>
<text x="232" y="127">MD/FINED</text>
<text x="232" y="130.5">TMS</text>
<text x="242.9" y="127">VCC</text>
<text x="244" y="130.5">UB</text>
<text x="63.1" y="134.1">P15/MTIOC0B/MTCLKB/TMCI2/RXD1/SMISO1/SSCL1/SSLA1/CRXD0/IRQ5</text>
<text x="67.9" y="137.6">PB1/MTIOC1B/MTIOC2A/TMRI1/POE1#/TXD12/TXDX12/SIOX12/SMOSI12/SSDA12</text>
<text x="232" y="134.1">TDI</text>
<text x="232" y="137.6">RESn</text>
<text x="241.3" y="134.1">VSS12</text>
<text x="241.3" y="137.6">VSS14</text>
<text x="63.1" y="141.2">P14/MTIOC3A/MTCLKA/TMRI2/CTS1#/RTS1#/SS1#/SSLA3/CTXD0/IRQ4</text>
<text x="61.8" y="144.7">PC4/MTIOC3D/MTCLKC/TMCI1/POE0#/CTS5#/RTS5#/SS5#/CTS12#/RTS12#/SS12#/SSLA0</text>
<text x="63.1" y="148.3">PH3/MTIC5W/MTCLKB/TMCI0/POE2#/CTS6#/RTS6#/SS6#/RSPCKA</text>
<text x="63.1" y="155.4">PH2/MTIC5V/MTCLKA/TMRI0/SCK5/MOSIA/IRQ1</text>
<text x="84.3" y="151.9">PC5/MTIOC3B/MTCLKD/TMRI2/SCK5/SCK6/SCK12/RSPCKA</text>
<text x="83.6" y="159">PC6/MTIOC3C/MTCLKA/TMCI2/RXD6/SMISO6/SSCL6/MOSIA</text>
<text x="63.1" y="162.5">PH1/MTIC5U/MTCLKD/TMO0/POE2#/TXD5/SMOSI5/SSDA5/SSLA0/IRQ0/CLKOUT</text>
<text x="77.1" y="166.1">PC7/MTIOC3A/MTCLKB/TMO2/CACREF/TXD6/SMOSI6/SSDA6/MISOA</text>
<text x="63.1" y="169.6">PH0/MTIOC0D/MTCLKC/TMRI0/CACREF/RXD5/SMISO5/SSCL5/SSLA2</text>
</g>
<g font-size="1.6" fill="#f00">
<text x="51.9" y="47.7">XTAL</text>
<text x="51.9" y="58.3">EXTAL</text>
<text x="50.1" y="68.8">MCU_VCL</text>
<text x="50.1" y="79.7">P35/NMI</text>
<text x="215.5" y="125.7">E2MD_FINED_W</text>
<text x="220.8" y="136.4">RST_W</text>
</g>
<g font-size="1.3">
<text x="30.8" y="1.3">5</text>
<text x="88.8" y="1.3">4</text>
<text x="146.9" y="1.3">3</text>
<text x="205" y="1.3">2</text>
<text x="263.1" y="1.3">1</text>
<text x=".5" y="23.3">5</text>
<text x="292.6" y="23.3">5</text>
<text x=".5" y="64.2">4</text>
<text x="292.6" y="64.2">4</text>
<text x=".5" y="105">3</text>
<text x="292.6" y="105">3</text>
<text x=".5" y="145.9">2</text>
<text x="292.6" y="145.9">2</text>
<text x=".5" y="186.7">1</text>
<text x="292.6" y="186.7">1</text>
<text x="30.8" y="207.4">5</text>
<text x="88.8" y="207.4">4</text>
<text x="146.9" y="207.4">3</text>
<text x="205" y="207.4">2</text>
<text x="263.1" y="207.4">1</text>
</g>
</svg>
